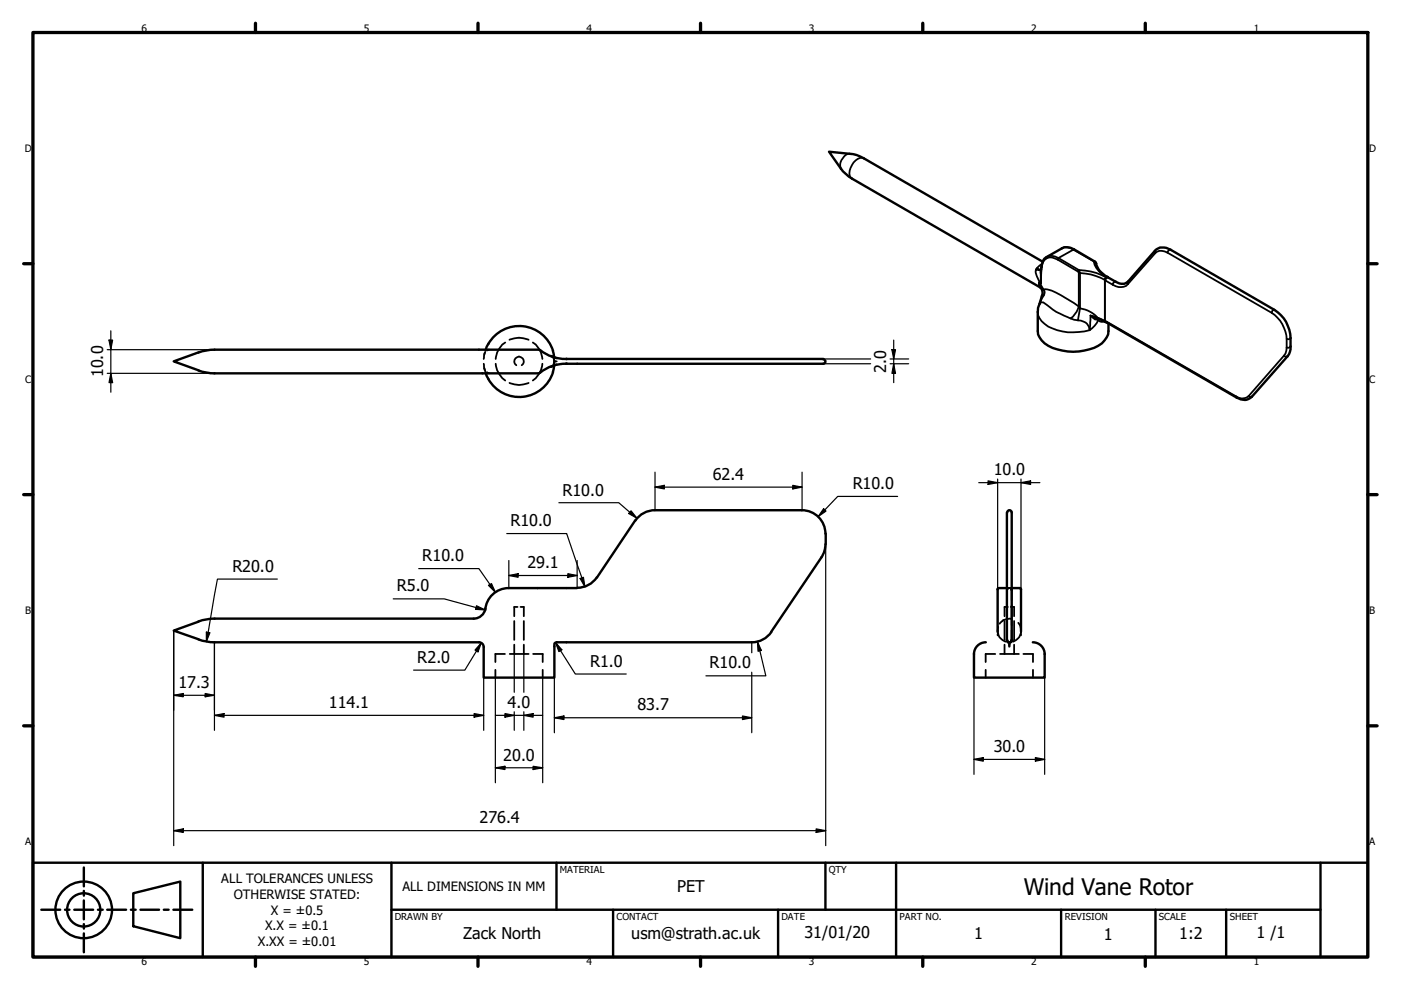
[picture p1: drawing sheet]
<svg xmlns="http://www.w3.org/2000/svg" width="297mm" height="210mm" viewBox="0 0 297 210" stroke-linecap="round" stroke-linejoin="round" font-family="sans-serif">
<!-- layer: Hidden (ISO) -->
<g fill="none" stroke="#000" stroke-width=".38">
<path d="M102.6 77.1l.1 1M102.7 78.1l.2 .5M102.7 78.1v.4M102.7 74.8v.4M102.9 74.7l-.3 1.4M102.9 78.8l.1 .4M103 74.1l-.1 .4M103.3 78.9l.4 .3M103.7 74.1l-.4 .2M105.1 77.1a4.7 4.7 0 0 0 2 3.6M107.1 72.6a4.8 4.8 0 0 0-2 3.5M108 72a4.9 4.9 0 0 1 4.1 0"/>
<path d="M109.5 77.4a1.01 1.01 0 0 1-.2-1.5 1.01 1.01 0 0 1 1.5 0 1.01 1.01 0 0 1-.2 1.5M113 72.6a4.8 4.8 0 0 1 2 3.5M115 77.1a4.7 4.7 0 0 1-2 3.6M116.8 75.5l.4 .2M117.2 77.6l-.4 .2M117.3 75.9l.2 .4M117.5 76.9l-.2 .4M117.5 76.9h.1M117.5 76.4h.1M117.5 75.8v.2M117.5 76.6h.2M117.5 76.4v.5"/>
<path d="M117.5 77.2v.3M117.9 76.6h.1M108 81.2a4.9 4.9 0 0 0 4.1 0M107.1 138.7h-2.1v1.7M108.1 138.7h4M109 131.7v4M109 136.7v2M109.7 128.7h-.7v2M110.4 128.7h.7v2M111.1 131.7v4M111.1 136.7v2M113 138.7h2.1v1.7"/>
<path d="M211 138.7h-2v1.7M211.5 133.9v.3M211.5 134.5v.2M211.6 132.9a2.45 2.45 0 0 0 1.6 3.2M212 138.7h4M212.6 131.6l-.6 .6M213 131.7v4M213 136.7v2M213.5 133.6l.1 2.4M213.5 124.7h.2M213.5 125.1v2.1M213.5 128.3v4.3"/>
<path d="M213.6 124.9l-.1 .2zM213.7 136.1l.2 .1M213.7 128.7h-.7v2M213.7 124.7l-.2 .4M213.8 124.7h.1M213.9 124.7h.1M213.9 124.7h-.2M214.1 124.7h.1M214.2 124.7l.3 .4M214.3 136.1l-.2 .1M214.3 128.7h.7v2M214.4 124.7h.1"/>
<path d="M214.4 131.2h-.3l-1.4 .3M214.4 124.9l.1 .2zM214.5 133.6l-.1 2.4M214.5 125.1v2.1M214.5 128.3v4.3M215 131.7v4M215 136.7v2M215.9 132.1a2.53 2.53 0 0 1-1.1 4M216.5 133.9v.3M216.5 134.5v.2M217 138.7h2v1.7M105 142v1.7"/>
<path d="M115.1 142v1.7M209 142v1.7M219 142v1.7"/>
</g>
<!-- layer: Visible (ISO) -->
<g fill="none" stroke="#000" stroke-width=".51">
<path d="M220.7 57.9l.1-1.3a2.46 2.46 0 0 1 1.1-2.1l3.2-1.8a2.2 2.2 0 0 1 2.6 .2l4.6 2.7a4.7 4.7 0 0 0 2.6 3.2l1.6 .9a2.08 2.08 0 0 0 2.6 0l5.8-6.5a2.65 2.65 0 0 1 3.3-.3l22 12.8a7.6 7.6 0 0 1 3.4 7.7 2.96 2.96 0 0 1-.6 2.1l-7.6 8.6a2.45 2.45 0 0 1-3.2 .2l-27.6-15.9-2.1-1M221 55.5l-37.9-21.9a6.1 6.1 0 0 0-3-1l-4.3-.4 3 4.2 1.2 1 40.7 23.6 .3 .9v.4l-.6 2.1a14.1 14.1 0 0 0-.3 6.5 5.4 5.4 0 0 0 4.1 3.2 11.3 11.3 0 0 0 9.4-1.3 4.3 4.3 0 0 0 1.4-4.2M103 79.2l.6 1.2M103 74.1a7.5 7.5 0 0 1 7.2-5 7.5 7.5 0 0 1 7.1 5.3M116.8 75.5l1.2 .4M117.2 74.4l.3 1.4M117.5 77.5a7.5 7.5 0 0 1-5.9 6.5 7.5 7.5 0 0 1-8-3.6M118 77.3l-1.2 .5M174.5 76.2a.48 .48 0 0 1 .5 .4 .48 .48 0 0 1-.4 .5h-52.2a11.2 11.2 0 0 0-6.7 1.1l-1.5 1h-68.7l-1.7-.2-1.7-.4M174.6 76.1h-54.5a9.5 9.5 0 0 1-5.9-2l-69.3 .1-2.3 .4-5.8 2 5.3 1.9M232.9 67.5v.4M138.8 108.2a5 5 0 0 0-4.1 2.2l-8.1 12.1"/>
<path d="M138.9 108.2h31.1a5 5 0 0 1 5 5M175 115.4l-.2 1.4-.6 1.4-10.7 15.8M175.1 113.1v2.3M213.5 108.7v27.1l.4 .4M213.6 108.7a.48 .48 0 0 1 .4-.5 .48 .48 0 0 1 .5 .5v27M42.1 135.6l1.7 .4 1.7 .2h56.1a.99 .99 0 0 1 1 1v6.5h14.9v-7a.45 .45 0 0 1 .5-.5M42.1 131.8l-5.3 1.9 5.3 1.8M102.9 129a2.51 2.51 0 0 1-2.5 2.2h-54.9l-1.7 .1-1.7 .5M118 136.2h41.4M122.4 124.7h-14.5a5 5 0 0 0-5 4.7M126.5 122.4a5 5 0 0 1-4.1 2.2M163.5 134a5 5 0 0 1-4.1 2.2"/>
<path d="M209 136.2a2.51 2.51 0 0 0-2.5 2.5v5h15v-5M213.5 124.7h-1.8l-.2 .2v9M213.6 135.7a.48 .48 0 0 0 .4 .5 .48 .48 0 0 0 .5-.5M213.7 136.2h.4M214 136.2v.9M214.1 136.2h.2M214.5 124.7h1.7l.3 .2v9M214.5 135.7v.2l-.4 .3M219 136.2a2.51 2.51 0 0 1 2.5 2.5"/>
</g>
<!-- layer: Hidden (ISO) -->
<g fill="#000">
<circle cx="120.1" cy="76.1" r=".19"/>
<circle cx="120.1" cy="77.1" r=".19"/>
<circle cx="213.9" cy="124.7" r=".19"/>
<circle cx="214.1" cy="124.7" r=".19"/>
</g>
<!-- layer: Visible (ISO) -->
<g fill="#000">
<circle cx="120" cy="76.1" r=".25"/>
<circle cx="120" cy="77.1" r=".25"/>
<circle cx="214.5" cy="135.8" r=".25"/>
</g>
<!-- layer: Visible Narrow (ISO) -->
<g fill="none" stroke="#000" stroke-width=".38">
<path d="M180.1 32.6a2.4 2.4 0 0 0-2 2.4l.2 .8M183.1 33.6a2.18 2.18 0 0 0-2.4 1.4 2.09 2.09 0 0 0 0 2.9M219.6 57.1l.2-.2 .9 .3M220.3 59.9l.9 1.5 1.4 .1a26.5 26.5 0 0 1 6.1 3.5M220.3 59.9l.4 1.2M220.3 59.9v.7l.2 .3M220.7 57l.1 .2-.1-.1M220.7 57.3l-1.1-.2v.3l.2 1.2 .9 1.6-.4-.3M220.8 57.2l-.1 3v-2.3M220.9 56l-1.1 .9M220.9 56.7l-.1 .4M221.9 54.5a2.52 2.52 0 0 1 2.5 .2"/>
<path d="M224.2 55a2.19 2.19 0 0 0-2.7 .1l-.3 .4-.3 1.2-.1-.1M224.2 55l4.3 2.6M224.4 54.7l-.2 .3M224.4 54.7l4.3 2.5a12.6 12.6 0 0 1 5.9 1.6M225.1 52.7a2.26 2.26 0 0 1 2.5 .2M227.6 52.9l4.3 2.5a4.7 4.7 0 0 0 2.7 3.4M227.6 52.9l-3.2 1.8M227.7 52.9h-.1M228.9 57.6l.1 .3-.3-.2 .2-.1-.2-.4-.2 .4 .2 .1v7.3M232 55.4h-.1l.4 .2 .1 .3M234.3 59.3a12.4 12.4 0 0 0-5.3-1.4v7.5M234.3 59.3v.1"/>
<path d="M234.3 59.4v8.6M234.3 59.4l1.6 1M234.4 58.9l-.1 .4v-.3l.3-.2zM234.6 58.8h.1M234.6 58.8h.3M234.6 58.8l-.3 .5M234.8 58.7l-.2 .1h.3M236.5 59.7a.63 .63 0 0 0-.6 .7M239.1 59.7l-.1 .2 .1 .3M244.9 53.2v.5M244.9 53.7l-5.8 6.5M247.5 53.6a2.14 2.14 0 0 0-2.6 .1"/>
<path d="M247.5 53.6l22.1 12.7M248.2 52.9l-.4 .2-.3 .5M220 66.1a4.2 4.2 0 0 0 3.1 3.5 11.6 11.6 0 0 0 7.9 .4 2.2 2.2 0 0 0-2.5-2.1M220.9 61.4h.3a1.02 1.02 0 0 1 .1 1.2M221 62.3l.3 .3-.9 1.8 .2-.2 .6-.1a18.9 18.9 0 0 0 5.8 3.4l1.3-1.4 .4-1.1M227 67.5l1.5 .4M228.7 65l.3 .4M229 65.4l2.1 .7 .9 .5 .7 .7 1.6 .7M229 65.4l-.5 2.5M232.5 67.4l-1.3-.5 .3 .3a.86 .86 0 0 0 1 .5M232.7 67.7h-.2M232.7 67.5l-1.5-.6-.2 3.1a5.1 5.1 0 0 0 1.9-2.1 1.16 1.16 0 0 0 1.3 .3"/>
<path d="M232.9 67.5l-.2 .2v-.2l-.2 .2M234.3 68h.1M234.3 68v.2M234.3 68l.3 .4zM234.3 68l27.8 16M234.3 68.1l.1 .2M239.1 60.2a2.53 2.53 0 0 1-3.2 .2M269.6 66.3a7.1 7.1 0 0 1 3.2 5.6M270.2 65.7a.55 .55 0 0 0-.6 .6M272.2 75.4l.5 .3 .3-.2M272.2 75.4l-7.5 8.6M272.8 73.6l-.3 1.4-.3 .4"/>
<path d="M272.8 71.9v1.7M273.6 73.4a.59 .59 0 0 1-.8 .2M273.6 71.7a.59 .59 0 0 1-.8 .2M262.1 84l.1 .3M264.7 84a2.14 2.14 0 0 1-2.6 0M264.7 84l.2 .2 .5-.1"/>
</g>
<g fill="#000">
<circle cx="234.3" cy="59.4" r=".19"/>
<circle cx="234.6" cy="58.8" r=".19"/>
</g>
<!-- layer: Border (ISO) -->
<g fill="none" stroke="#000" stroke-width=".7">
<path d="M7 6.9h283v196h-283zM54.2 4.9v2M101.3 4.9v2M148.5 4.9v2M195.6 4.9v2M242.8 4.9v2M5 55.9h2M290 55.9h2M5 104.9h2M290 104.9h2M5 153.9h2M290 153.9h2"/>
<path d="M54.2 202.9v2M101.3 202.9v2M148.5 202.9v2M195.6 202.9v2M242.8 202.9v2"/>
</g>
<!-- layer: Title (ISO) -->
<g fill="none" stroke="#000" stroke-width=".51">
<path d="M7 182.9h283v20h-283zM8.8 192.9h4M13.8 192.9h.9M15.7 192.9h4M17.8 183.9v4M17.8 188.9v1M17.8 190.9v4M17.8 195.9v1M17.8 197.9v4M20.8 192.9h1M22.7 192.9h4M27.7 192.9h1.1"/>
<path d="M28.3 189.4l9.9-2.5v12l-9.9-2.5zM29.8 192.9h3.9M34.7 192.9h1.1M36.8 192.9h4M43 182.9v20M83 192.9h197M83 182.9v20M118 182.9v10M130 192.9v10M165 192.9v10M175 182.9v10M190 182.9v20"/>
<path d="M225 192.9v10M245 192.9v10M260 192.9v10M280 182.9v20"/>
<circle cx="17.7" cy="192.9" r="6"/>
<circle cx="17.7" cy="192.9" r="3.5"/>
</g>
<!-- layer: Dimension (ISO) -->
<g fill="none" stroke="#000" stroke-width=".25">
<path d="M22.7 79.2h22.8M22.7 74.1h22.8M23.1 72.1h.8l-.4 2zM23.5 79.2l.4 1.9h-.8zM23.5 70.1v13.1M170.1 77.1h14.5M170.1 76.1h14.5M188.7 77.1h4M188.7 76.1h4M189.1 74.1h.8l-.4 2zM189.5 77.1l.4 2.1h-.8zM189.5 72.1v9"/>
<path d="M107.4 113.1h12.7l3.9 11.3M107.9 118.8v5.9M118.5 106.6h12.7l3.9 3.3M122.4 118.8v5.9M133.8 108.3l1.3 1.6-1.8-1zM138.9 103.3l1.9-.4v.8zM138.9 103.3h31.2M138.9 100.1v8.1M168.1 102.9l2 .4-2 .4zM170.1 100.1v8.1M174.6 107.9l.5 .5-1.6 1.1zM175.1 115.4v63.9"/>
<path d="M190.3 105.3h-12.7l-4.1 4.2M207.5 102.3h13M209.5 102l2 .3-2 .4zM211.5 101.6v23.4M216.5 102.3l2-.3v.7zM216.5 101.6v23.4M36.8 133.7v45.6M43.8 134l.7 .1-.7 2zM45.5 136.2v18.6M58.8 122.8h-12.7l-2.3 13.3M83.4 127h10.8l8.7 2.3M88.8 120.6h12.7l3.5 5"/>
<path d="M101 128.4l1.9 .9-2.1-.1zM102 136.3l-.7 1.9-.6-.4zM102 136.3l-3.4 5.8h-10.9M103.6 124.1l.6-.4 .8 1.9zM107.9 122l2-.4v.8zM107.9 122h14.5M109 138.7v8.1M111.1 138.7v8.1M117.8 136.2l1.3 1.6-.6 .3zM117.8 136.2l4.2 6.7h10.8M120.4 121.6l2 .4-2 .4zM123 122.7l.7-.3 .3 2z"/>
<path d="M159.4 136.2v2.2M160.6 136.1l.8 1.8-.7 .2zM160.6 136.1l1.8 7.2h-12.7M36.8 147.4l2.1-.4v.7zM36.8 147.4h8.7M43.5 147l2 .4-2 .3zM45.5 151.7l2-.4v.8zM45.5 151.7h57.1M100.5 151.3l2.1 .4-2.1 .4zM102.6 143.7v11.1M105 143.7v22.3M105 151.7h10.1"/>
<path d="M107.1 151.3l1.9 .4-1.9 .4zM109 150.9v3.9M111.1 151.7l1.9-.4v.8zM111.1 150.9v3.9M115.1 143.7v22.3M117.5 152.2l2.1-.4v.8zM117.5 152.2h41.9M117.5 143.7v11.7M157.4 151.8l2 .4-2 .4zM159.4 142.5v12.9M206.5 143.7v20.5M221.5 143.7v20.5"/>
<path d="M36.8 176.1l2.1-.4v.8zM36.8 176.1h138.3M105 162.8l2.1-.3v.7zM105 162.8h10.1M113 162.5l2.1 .3-2.1 .4zM173 175.7l2.1 .4-2.1 .4zM206.5 161l2-.4v.8zM206.5 161h15M219.5 160.6l2 .4-2 .4z"/>
</g>
<g fill="#000">
<path d="M23.1 72.1h.8l-.4 2z" fill-rule="evenodd"/>
<path d="M189.1 74.1h.8l-.4 2z" fill-rule="evenodd"/>
<path d="M189.5 77.1l.4 2.1h-.8z" fill-rule="evenodd"/>
<path d="M23.5 79.2l.4 1.9h-.8z" fill-rule="evenodd"/>
<path d="M133.8 108.3l1.3 1.6-1.8-1z" fill-rule="evenodd"/>
<path d="M138.9 103.3l1.9-.4v.8z" fill-rule="evenodd"/>
<path d="M168.1 102.9l2 .4-2 .4z" fill-rule="evenodd"/>
<path d="M174.6 107.9l.5 .5-1.6 1.1z" fill-rule="evenodd"/>
<path d="M209.5 102l2 .3-2 .4z" fill-rule="evenodd"/>
<path d="M216.5 102.3l2-.3v.7z" fill-rule="evenodd"/>
<path d="M43.8 134l.7 .1-.7 2z" fill-rule="evenodd"/>
<path d="M101 128.4l1.9 .9-2.1-.1z" fill-rule="evenodd"/>
<path d="M102 136.3l-.7 1.9-.6-.4z" fill-rule="evenodd"/>
<path d="M103.6 124.1l.6-.4 .8 1.9z" fill-rule="evenodd"/>
<path d="M107.9 122l2-.4v.8z" fill-rule="evenodd"/>
<path d="M117.8 136.2l1.3 1.6-.6 .3z" fill-rule="evenodd"/>
<path d="M120.4 121.6l2 .4-2 .4z" fill-rule="evenodd"/>
<path d="M123 122.7l.7-.3 .3 2z" fill-rule="evenodd"/>
<path d="M160.6 136.1l.8 1.8-.7 .2z" fill-rule="evenodd"/>
<path d="M36.8 147.4l2.1-.4v.7z" fill-rule="evenodd"/>
<path d="M43.5 147l2 .4-2 .3z" fill-rule="evenodd"/>
<path d="M45.5 151.7l2-.4v.8z" fill-rule="evenodd"/>
<path d="M100.5 151.3l2.1 .4-2.1 .4z" fill-rule="evenodd"/>
<path d="M107.1 151.3l1.9 .4-1.9 .4z" fill-rule="evenodd"/>
<path d="M111.1 151.7l1.9-.4v.8z" fill-rule="evenodd"/>
<path d="M117.5 152.2l2.1-.4v.8z" fill-rule="evenodd"/>
<path d="M157.4 151.8l2 .4-2 .4z" fill-rule="evenodd"/>
<path d="M36.8 176.1l2.1-.4v.8z" fill-rule="evenodd"/>
<path d="M105 162.8l2.1-.3v.7z" fill-rule="evenodd"/>
<path d="M113 162.5l2.1 .3-2.1 .4z" fill-rule="evenodd"/>
<path d="M173 175.7l2.1 .4-2.1 .4z" fill-rule="evenodd"/>
<path d="M206.5 161l2-.4v.8z" fill-rule="evenodd"/>
<path d="M219.5 160.6l2 .4-2 .4z" fill-rule="evenodd"/>
</g>
<text font-size="4.8" x="217" y="189.7">Wind Vane Rotor</text>
<g font-size="3.4">
<text x="21.9" y="80" transform="rotate(-90 21.9 80)">10.0</text>
<text x="187.9" y="79" transform="rotate(-90 187.9 79)">2.0</text>
<text x="151.1" y="101.8">62.4</text>
<text x="210.7" y="100.7">10.0</text>
<text x="119.3" y="105.1">R10.0</text>
<text x="180.8" y="103.7">R10.0</text>
<text x="108.2" y="111.5">R10.0</text>
<text x="89.5" y="119">R10.0</text>
<text x="49.3" y="121.2">R20.0</text>
<text x="84.1" y="125.4">R5.0</text>
<text x="111.8" y="120.4">29.1</text>
<text x="88.5" y="140.5">R2.0</text>
<text x="125.1" y="141.3">R1.0</text>
<text x="150.4" y="141.7">R10.0</text>
<text x="37.8" y="145.8">17.3</text>
<text x="69.7" y="150.1">114.1</text>
<text x="107.6" y="150.1">4.0</text>
<text x="135.1" y="150.6">83.7</text>
<text x="106.7" y="161.3">20.0</text>
<text x="210.7" y="159.4">30.0</text>
<text x="101.7" y="174.5">276.4</text>
<text x="143.6" y="189.1">PET</text>
<text x="98.2" y="199.2">Zack North</text>
<text x="133.8" y="199">usm@strath.ac.uk</text>
<text x="170.6" y="198.9">31/01/20</text>
<text x="206.6" y="199.2">1</text>
<text x="234.1" y="199.2">1</text>
<text x="250" y="199.2">1:2</text>
<text x="266.4" y="198.9">1 /1</text>
</g>
<g font-size="2.7">
<text x="46.9" y="187.3">ALL TOLERANCES UNLESS</text>
<text x="49.6" y="190.6">OTHERWISE STATED:</text>
<text x="85.3" y="188.9">ALL DIMENSIONS IN MM</text>
<text x="56.2" y="197.2">X.X = ±0.1</text>
<text x="57.4" y="193.9">X = ±0.5</text>
<text x="54.7" y="200.5">X.XX = ±0.01</text>
</g>
<g font-size="2.2">
<text x="30" y="6.7">6</text>
<text x="77.2" y="6.7">5</text>
<text x="124.3" y="6.7">4</text>
<text x="171.5" y="6.7">3</text>
<text x="218.6" y="6.7">2</text>
<text x="265.8" y="6.7">1</text>
<text x="5.3" y="32.2">D</text>
<text x="290.3" y="32.2">D</text>
<text x="5.3" y="81.2">C</text>
<text x="290.3" y="81.2">C</text>
<text x="5.3" y="130.2">B</text>
<text x="290.3" y="130.2">B</text>
<text x="5.3" y="179.2">A</text>
<text x="290.3" y="179.2">A</text>
<text x="30" y="204.7">6</text>
<text x="77.2" y="204.7">5</text>
<text x="124.3" y="204.7">4</text>
<text x="171.5" y="204.7">3</text>
<text x="218.6" y="204.7">2</text>
<text x="265.8" y="204.7">1</text>
</g>
<g font-size="2">
<text x="118.7" y="185.1">MATERIAL</text>
<text x="175.7" y="185.1">QTY</text>
<text x="83.7" y="195.1">DRAWN BY</text>
<text x="130.7" y="195.1">CONTACT</text>
<text x="165.7" y="195.1">DATE</text>
<text x="190.7" y="195.1">PART NO.</text>
<text x="225.7" y="195">REVISION</text>
<text x="245.7" y="195.1">SCALE</text>
<text x="260.7" y="195.1">SHEET</text>
</g>
</svg>
